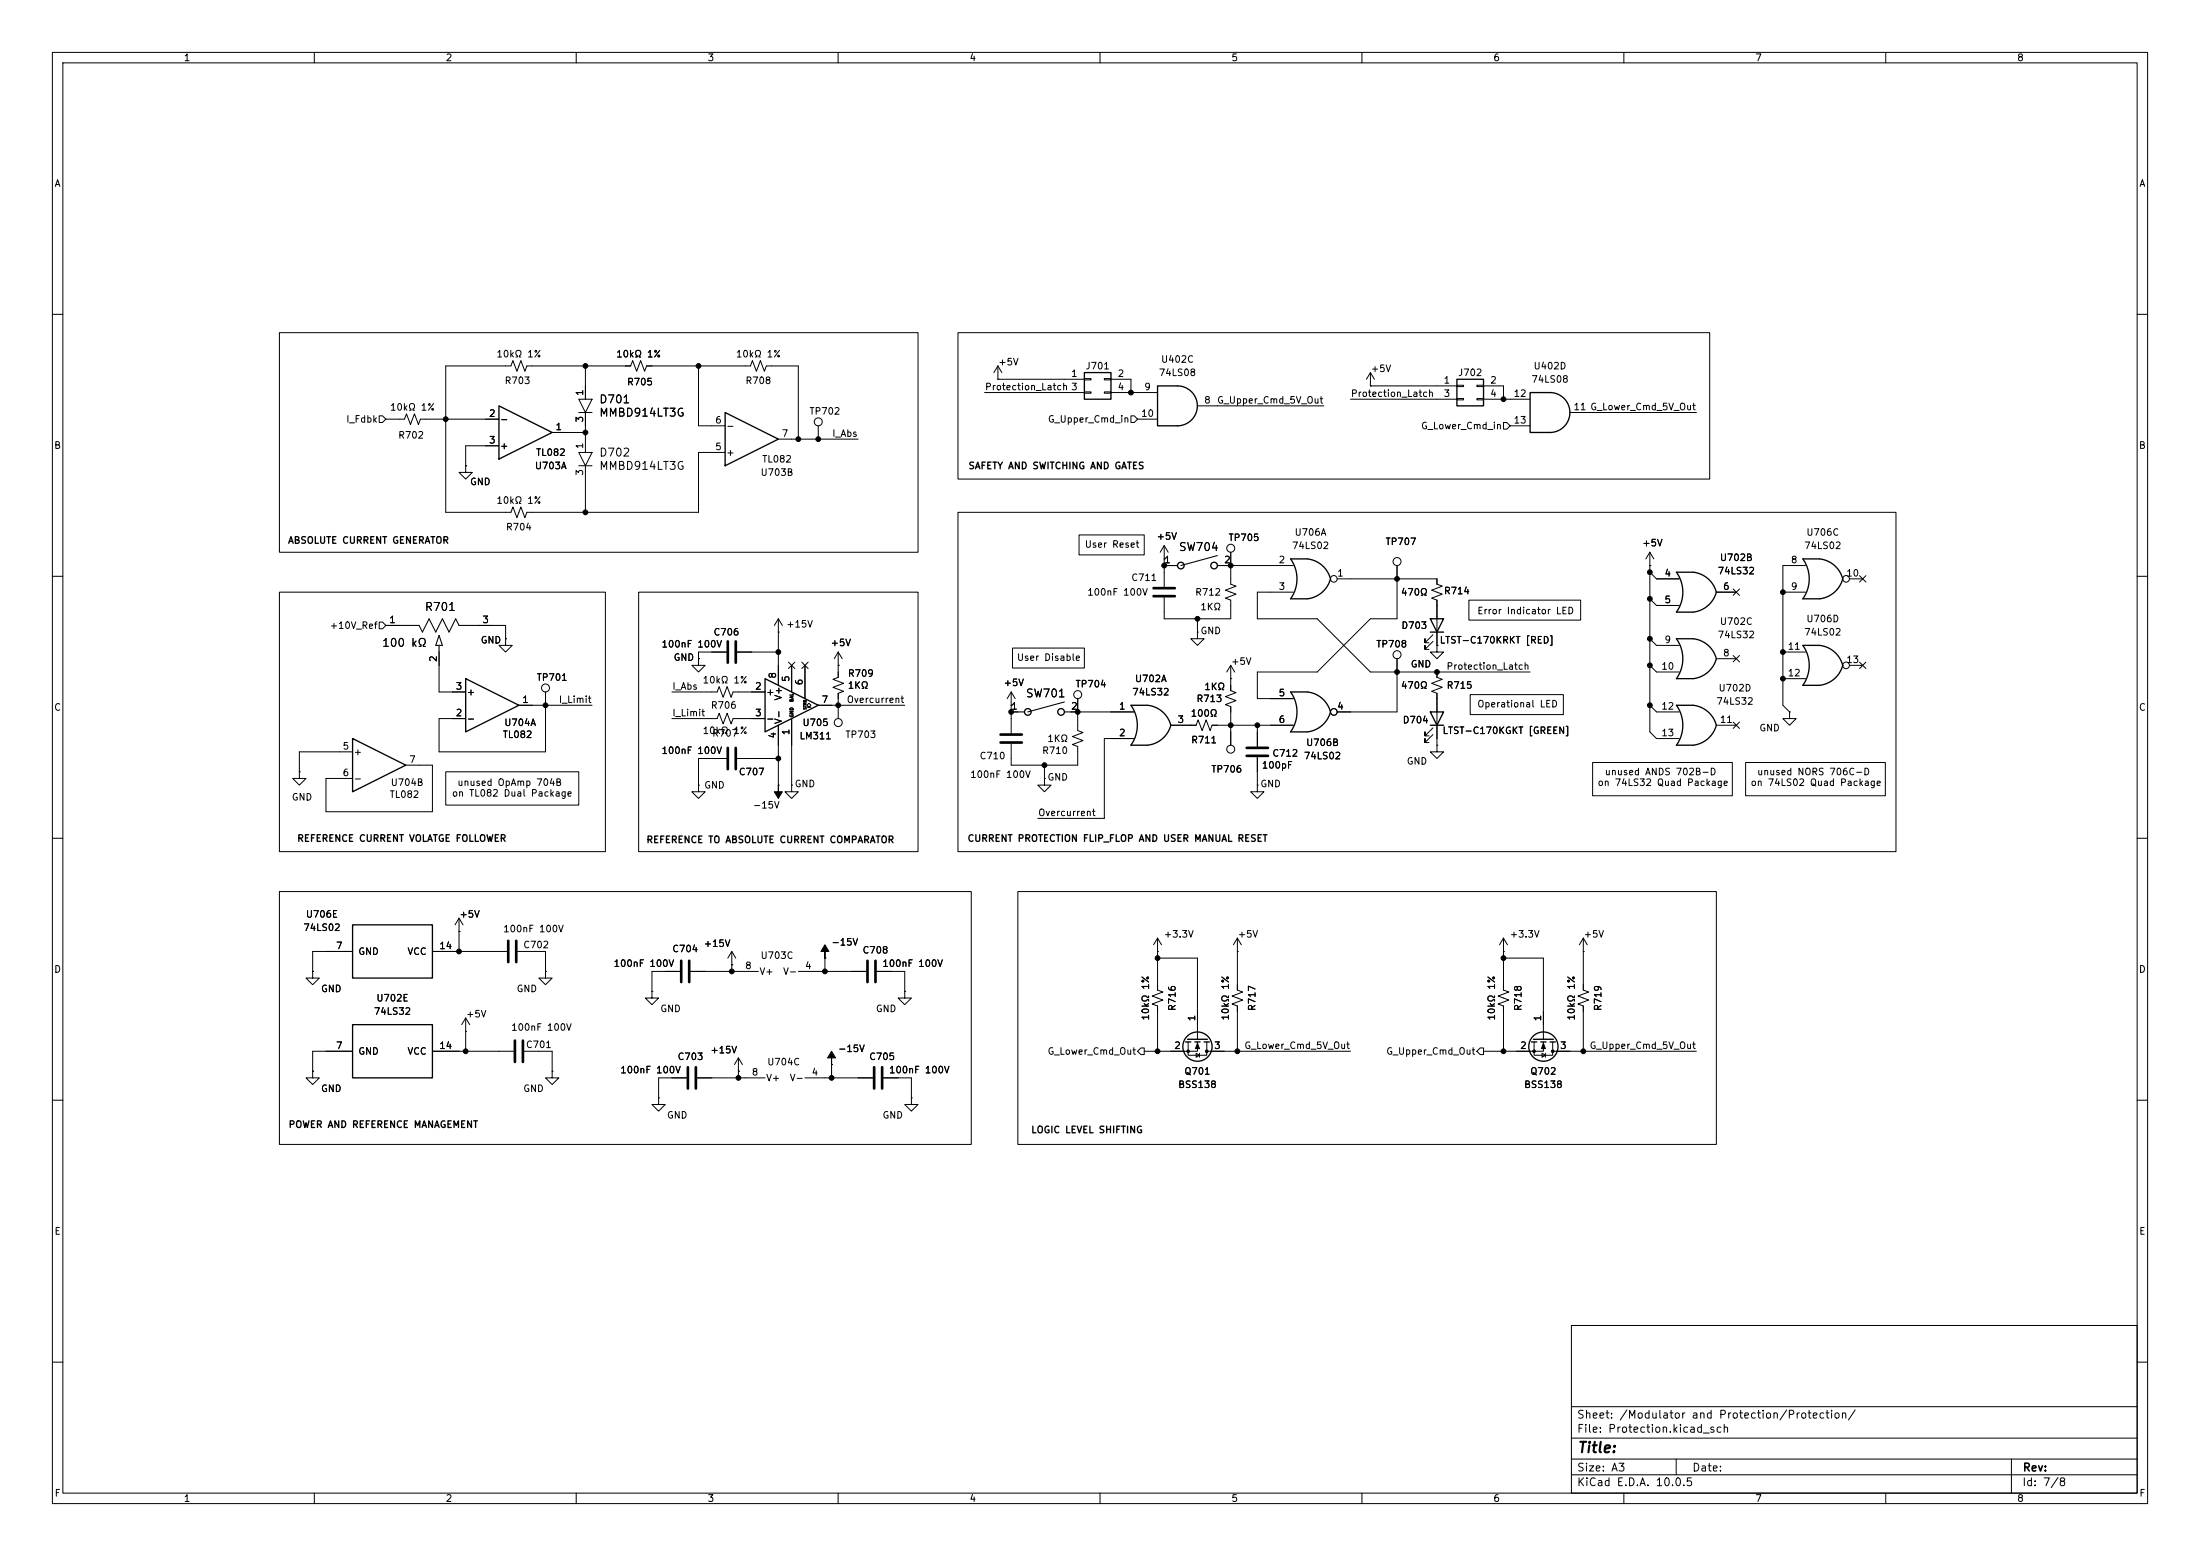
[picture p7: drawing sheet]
<svg xmlns="http://www.w3.org/2000/svg" width="420mm" height="297mm" viewBox="0 0 420 297" stroke-linecap="round" stroke-linejoin="round" font-family="sans-serif">
<g fill="none" stroke="#000" stroke-width=".19">
<path d="M10 10h400v277h-400zM12 12h396v273h-396zM60 10v2M110 10v2M160 10v2M210 10v2M260 10v2M310 10v2M360 10v2M10 60h2M53.3 63.5h122v41.9h-122zM72.4 79.4h.6l.7 .6-.7 .6h-.6z"/>
<path d="M110.5 76.2h2.5l-1.2 2.5zM110.5 78.7h2.5M111.8 69.9v6.3M111.8 78.7v7.7M133.3 69.9v11.4h5.1M182.9 63.5h143.5v27.9h-143.5zM188 74.9h19M190.5 72.4h.1M190.5 69.9l-.8 1.2M190.5 69.9l.8 1.2M190.5 69.9v2.5M190.5 72.4h16.5"/>
<path d="M207 72.3h1.3v.2h-1.3zM207 74.8h1.3v.3h-1.3zM210.8 72.3h1.3v.2h-1.3zM210.8 74.8h1.3v.3h-1.3zM212.1 74.9h8.9M212.1 72.4h3.8v2.5M215.9 79.4h.6l.7 .6-.7 .6h-.6zM228.6 77.5h24.1M257.8 76.2h20.3M261.6 73.7h.1M261.6 73.7h16.5M261.6 71.1l-.7 1.3"/>
<path d="M261.6 71.1l.8 1.3M261.6 71.1v2.6M278.1 73.5h1.3v.3h-1.3zM278.1 76.1h1.3v.2h-1.3zM281.9 73.5h1.3v.3h-1.3zM281.9 76.1h1.3v.2h-1.3zM283.2 76.2h8.9M283.2 73.7h3.8v2.5M299.7 78.7h24.1M408 60h2M73.7 80h3.5l.4-1 .8 2 .7-2 .8 2 .4-1h14.9M88.9 88.9v1.3h1.3l-1.3 1.2-1.3-1.2h1.3"/>
<path d="M88.9 88.9h.1M95.2 85.1h-6.3v3.8M105.4 82.6h6.4M110.5 86.4h2.5l-1.2 2.5zM110.5 88.9h2.5M111.8 88.9v8.9M148.6 83.8h15.2M152.4 83.8v-13.9h-6.1l-.4 1-.7-2.1-.8 2.1-.8-2.1-.3 1.1h-19.9l-.3 1-.8-2.1-.8 2.1-.7-2.1-.4 1.1h-19.8l-.4 1-.8-2.1-.7 2.1-.8-2.1-.4 1.1h-12.4v27.9h12.4l.4-1 .8 2 .7-2 .8 2 .4-1h32.7v-11.4h5.1M156.2 81.3v2.5M182.9 97.8h179v64.8h-179zM217.2 80h3.8M287 80.6h.7l.6 .7-.6 .6h-.7z"/>
<path d="M288.3 81.3h3.8M10 110h2M53.3 113h62.3v49.6h-62.3zM72.4 118.7h.6l.7 .7-.7 .6h-.6zM73.7 119.4h2.5M91.4 119.4h5.1v2.5M121.9 113h53.4v49.6h-53.4zM148.6 118.1l-.8 1.3M148.6 118.1l.8 1.3M148.6 118.1v12.7M206 102.1h12.4v3.8h-12.4zM222.2 106.7h.1"/>
<path d="M222.2 108h1.3M222.2 104.1l-.7 1.3M222.2 104.1l.8 1.3M222.2 104.1v7.9M228.6 118.1v2.6M233.7 108h13.2M234.9 105.4v6.1l1.1 .4-2.1 .7 2.1 .8-2.1 .8 1 .4v3.5h-12.7v-4.1M246.9 113h-6.9v5.1h11.5l10.1 10.2h30.5M255.3 110.5h19v1l1 .4-2 .7 2 .8-2 .8 1 .4v8.6M266.7 108v10.1h-5.1l-10.1 10.2h-11.5v5.1h6.9M280.4 114.6h21.4v3.8h-21.4zM315 108h.1"/>
<path d="M315 109.2l1.2 1.3h4.3M315 114.3l1.2 1.3h4.3M315 105.4v34.3l1.2 1.3h4.3M315 105.4l-.8 1.3M315 105.4l.7 1.3M327.7 113h3.8M330.9 112.4l1.2 1.2M332.1 112.4l-1.2 1.2M340.4 113h4.3M344.7 108h-4.3v26.6l1.2 1.3M353.1 110.5h2.5M355 109.9l1.2 1.2"/>
<path d="M356.2 109.9l-1.2 1.2M408 110h2M83.8 124.5v7.6h5.1M96.5 121.9v1.3h1.3l-1.3 1.3-1.3-1.3h1.3M96.5 121.9h.1M99.1 134.6h13.9M104.1 132.1v11.4h-20.3v-6.3h5.1M128.3 137.2h8.6l.4-1.1 .7 2.1 .8-2.1 .8 2.1 .4-1h6M128.3 132.1h8.6l.4-1 .7 2 .8-2 .8 2 .4-1h6M133.3 125.7v1.3h1.3l-1.3 1.3-1.2-1.3h1.2M133.3 125.7h.1M138.7 124.5h-5.4v1.2"/>
<path d="M140.7 124.5h7.9M148.6 120.7h.1M148.6 138.4v11.5M150.5 126.4l1.2 1.2M151.1 127v5.1M151.1 137.2v12.7M151.7 126.4l-1.2 1.2M153.1 126.4l1.2 1.2M153.7 127v6.4M154.1 135h.3l-.3-.4 .3-.4 .4 .4-.4 .4h.4M154.3 126.4l-1.2 1.2M156.2 134.6h16.5"/>
<path d="M160 124.5v4.8l-1 .4 2 .7-2 .8 2 .8-1 .3v4.9M160 127h.1M160 124.5l-.7 1.2M160 124.5l.8 1.2M193 134.6h.1M193 135.9h1.3M193 132.1l-.7 1.3M193 132.1l.8 1.3M193 132.1v7.9M193.3 123.7h13.7v3.8h-13.7zM204.5 135.9h11.9M205.7 133.4v6l1.1 .4-2.1 .8 2.1 .8-2.1 .7 1 .4v3.6h-12.7v-4.1"/>
<path d="M223.5 138.4h4.8l.4-1 .8 2 .8-2 .7 2 .4-1h15.5M228.6 120.7v1.2h1.3l-1.3 1.3-1.3-1.3h1.3M228.6 120.7h.1M234.9 127v4.8l1.1 .4-2.1 .8 2.1 .7-2.1 .8 1 .4v7.3M234.9 129.5h.1M234.9 127l-.7 1.3M234.9 127l.8 1.3M240 138.4v4.1M266.7 125.7v10.2h-11.4M273.6 138.9l-1.6 1.6v-.8v.8h.8M273.6 122.4l-1.6 1.6v-.8v.8h.8M273.6 121.2l-1.6 1.5v-.8v.8h.8"/>
<path d="M274.3 128.3v1l1 .4-2 .7 2 .8-2 .8 1 .3v9.9M274.3 123.2v1.3h1.3l-1.3 1.2-1.3-1.2h1.3M274.3 123.2h.1M280.7 132.6h17.7v3.8h-17.7zM315 134.6l1.2 1.3h4.3M315 121.9l1.2 1.3h4.3M315 127l1.2 1.3h4.3M327.7 138.4h3.8M327.7 125.7h3.8M330.9 125.1l1.2 1.2M330.9 137.8l1.2 1.2M332.1 137.8l-1.2 1.2"/>
<path d="M332.1 125.1l-1.2 1.2M340.4 124.5h4.3M340.4 129.5h4.3M341.6 135.9v1.3h1.3l-1.3 1.2-1.2-1.2h1.2M341.6 135.9h.1M353.1 127h2.5M355 126.4l1.2 1.2M356.2 126.4l-1.2 1.2M10 160h2M57.1 147.3v1.3h1.3l-1.3 1.3-1.2-1.3h1.2M57.1 147.3h.1M67.3 143.5h-10.2v3.8"/>
<path d="M77.5 146.1h5v8.8h-20.3v-6.3h5.1M85.1 147.3h25.4v6.4h-25.4zM133.3 149.9v1.2h1.3l-1.3 1.3-1.2-1.3h1.2M133.3 149.9h.1M138.7 144.8h-5.4v5.1M140.7 144.8h7.9M148.6 149.9h.1M151.1 149.9v1.2h1.3l-1.3 1.3-1.2-1.3h1.2M151.1 149.9h.1M199.4 148.6v1.3h1.3l-1.3 1.2-1.3-1.2h1.3M199.4 148.6h.1M199.4 146.1v2.5"/>
<path d="M216.4 141h-5.6v15.2h-12.7M240 149.9v1.2h1.3l-1.3 1.3-1.2-1.3h1.2M240 149.9h.1M240 144.5v5.4M273.6 140.2l-1.6 1.5v-.7v.7h.8M274.3 142.2v1.3h1.3l-1.3 1.3-1.3-1.3h1.3M274.3 142.2h.1M304 145.5h26.7v6.4h-26.7zM333.2 145.5h26.7v6.4h-26.7zM408 160h2M53.3 170.2h132.1v48.2h-132.1zM87.6 177.8h.1"/>
<path d="M87.6 175.3l-.7 1.2M87.6 175.3l.8 1.2M87.6 175.3v6.3M194.3 170.2h133.4v48.2h-133.4zM221 179.1v9.9l1 .4-2 .7 2 .8-2 .7 1 .4v8.7M221 179.1l-.8 1.2M221 179.1l.7 1.2M236.2 179.1v9.9l1 .4-2 .7 2 .8-2 .7 1 .4v8.7M236.2 179.1l-.7 1.2M236.2 179.1l.8 1.2M287 179.1v9.9l1 .4-2 .7 2 .8-2 .7 1 .4v8.7M287 179.1l-.7 1.2"/>
<path d="M287 179.1l.8 1.2M302.3 179.1v9.9l1 .4-2.1 .7 2.1 .8-2.1 .7 1.1 .4v8.7M302.3 179.1l-.8 1.2M302.3 179.1l.7 1.2M59.7 185.4v1.3h1.3l-1.3 1.3-1.3-1.3h1.3M59.7 185.4h.1M67.3 181.6h-7.6v3.8M82.5 181.6h14.3M88.9 196.9h.1M88.9 194.3l-.8 1.3M88.9 194.3l.8 1.3M88.9 194.3v6.4"/>
<path d="M98.8 181.6h5.3v3.8M104.1 185.4v1.3h-1.2l1.2 1.3 1.3-1.3h-1.3M104.1 185.4h.1M124.5 189.2v1.3h1.2l-1.2 1.3-1.3-1.3h1.3M124.5 189.2h.1M129.8 185.4h-5.3v3.8M131.8 185.4h13M139.7 184.2h.1M139.7 181.6l-.8 1.3M139.7 181.6l.8 1.3M139.7 181.6v3.8M152.4 185.4h13"/>
<path d="M157.5 182.9h.1M157.5 182.9v2.5M167.4 185.4h5.3v3.8M172.7 189.2v1.3h-1.3l1.3 1.3 1.3-1.3h-1.3M172.7 189.2h.1M221 181.6h.1M221 182.9h7.6v15.5M226.8 198.9v2.5h3.6v-2.5M228.6 198.9v1.8h-10.2M236.2 181.6h.1M287 181.6h.1M287 182.9h7.6v15.5"/>
<path d="M292.9 198.9v2.5h3.5v-2.5M294.6 198.9v1.8h-11.4M302.3 181.6h.1M10 210h2M59.7 204.5v1.2h1.3l-1.3 1.3-1.3-1.3h1.3M59.7 204.5h.1M67.3 200.7h-7.6v3.8M82.5 200.7h15.5M100.1 200.7h5.3v3.8M105.4 204.5v1.2h-1.3l1.3 1.3 1.3-1.3h-1.3M105.4 204.5h.1M125.7 209.6v1.2h1.3l-1.3 1.3-1.2-1.3h1.2"/>
<path d="M125.7 209.6h.1M131.1 205.7h-5.4v3.9M133.1 205.7h12.9M141 204.5h.1M141 201.9l-.8 1.3M141 201.9l.7 1.3M141 201.9v3.8M153.7 205.7h12.9M158.7 203.2h.1M158.7 203.2v2.5M168.7 205.7h5.3v3.9M174 209.6v1.2h-1.3l1.3 1.3 1.3-1.3h-1.3"/>
<path d="M174 209.6h.1M217.8 200h.6v1.3h-.6l-.6-.6zM228.3 201l.7 .4-.7 .4zM229 201v.8M230.4 200.7h27.4M282.6 200h.6v1.3h-.6l-.7-.6zM294.4 201l.6 .4-.6 .4zM295 201v.8M296.4 200.7h27.4M408 210h2M300 253h108v32h-108zM10 260h2"/>
<path d="M300 278.5h108M300 274.5h108M300 268.5h108M320 278.5v3M384 278.5v6.5M408 260h2M60 285v2M110 285v2M160 285v2M210 285v2M260 285v2M300 281.5h108"/>
<path d="M310 285v2M360 285v2"/>
<circle cx="156.2" cy="80.5" r=".76"/>
<circle cx="234.9" cy="104.6" r=".76"/>
<circle cx="254.6" cy="110.5" r=".63"/>
<circle cx="266.7" cy="107.2" r=".76"/>
<circle cx="352.4" cy="110.5" r=".63"/>
<circle cx="104.1" cy="131.3" r=".76"/>
<circle cx="160" cy="137.9" r=".76"/>
<circle cx="205.7" cy="132.6" r=".76"/>
<circle cx="254.6" cy="135.9" r=".63"/>
<circle cx="266.7" cy="125" r=".76"/>
<circle cx="352.4" cy="127" r=".63"/>
<circle cx="234.9" cy="143" r=".76"/>
</g>
<g fill="none" stroke="#000" stroke-width=".25">
<path d="M95.2 77.5l10.2 5.1-10.2 5zM138.4 78.7l10.2 5.1-10.2 5.1zM207 71.1h5.1v5.1h-5.1zM221 73.7h3.8a3.8 3.8 0 0 1 3.8 3.8 3.8 3.8 0 0 1-3.8 3.8h-3.8zM278.1 72.4h5.1v5.1h-5.1zM292.1 74.9h3.8a3.8 3.8 0 0 1 3.8 3.8 3.8 3.8 0 0 1-3.8 3.9h-3.8zM246.4 106.7h3.2a5.1 5.1 0 0 1 4.4 3.8 5.2 5.2 0 0 1-4.4 3.8h-3.2a6.6 6.6 0 0 0 0-7.6zM273 118.1h2.6l-1.3 2.6zM323.2 109.2h-3.2a6.6 6.6 0 0 1 0 7.6h3.2M323.2 109.2a5.2 5.2 0 0 1 4.5 3.8 5.2 5.2 0 0 1-4.5 3.8M344.2 106.7h3.1a5.1 5.1 0 0 1 4.5 3.8 5.2 5.2 0 0 1-4.4 3.8h-3.2a6.6 6.6 0 0 0 0-7.6zM88.9 129.5l10.2 5.1-10.2 5.1z"/>
<path d="M146 129.5l10.2 5.1-10.2 5.1zM219.1 134.6h-3.2a6.6 6.6 0 0 1 0 7.6h3.2M219.1 134.6a5.2 5.2 0 0 1 4.4 3.8 5.2 5.2 0 0 1-4.4 3.8M246.4 132.1h3.2a5.1 5.1 0 0 1 4.4 3.8 5.2 5.2 0 0 1-4.4 3.8h-3.2a6.6 6.6 0 0 0 0-7.6zM273 135.9h2.6l-1.3 2.5zM273 138.4h2.6M273 120.7h2.6M323.2 121.9h-3.2a6.6 6.6 0 0 1 0 7.6h3.2M323.2 134.6h-3.2a6.6 6.6 0 0 1 0 7.6h3.2M323.2 121.9a5.2 5.2 0 0 1 4.5 3.8 5.2 5.2 0 0 1-4.5 3.8M323.2 134.6a5.2 5.2 0 0 1 4.5 3.8 5.2 5.2 0 0 1-4.5 3.8M344.2 123.2h3.1a5.1 5.1 0 0 1 4.5 3.8 5.2 5.2 0 0 1-4.4 3.8h-3.2a6.6 6.6 0 0 0 0-7.6z"/>
<path d="M67.3 141l10.2 5.1-10.2 5zM67.3 176.5h15.2v10.2h-15.2zM67.3 195.6h15.2v10.1h-15.2zM226.3 198.9h1M226.7 198.4h3.8M228.1 198.9h1M229.9 198.9h1M292.4 198.9h1M292.7 198.4h3.8M294.1 198.9h1M295.9 198.9h1"/>
<circle cx="225.4" cy="107.9" r=".63"/>
<circle cx="231.8" cy="107.9" r=".63"/>
<circle cx="196.2" cy="135.9" r=".63"/>
<circle cx="202.6" cy="135.9" r=".63"/>
<circle cx="228.6" cy="199.8" r="2.79"/>
<circle cx="294.6" cy="199.8" r="2.79"/>
</g>
<g fill="none" stroke="#000" stroke-width=".51">
<path d="M220.2 112.3h4.1M220.2 113.8h4.1M138.9 122.4v4.1M140.5 122.4v4.1M138.9 142.7v4.1M140.5 142.7v4.1M191 140.2h4.1M191 141.7h4.1M238 144.3h4.1M238 142.7h4.1M97 179.6v4M98.6 179.6v4"/>
<path d="M98.3 198.6v4.1M99.8 198.6v4.1M130 183.4v4.1M131.6 183.4v4.1M165.6 183.4v4.1M167.1 183.4v4.1M131.3 203.7v4.1M132.8 203.7v4.1M166.9 203.7v4.1M168.4 203.7v4.1"/>
</g>
<path d="M76.2 119.4h3.8l.6 1.3 1.3-2.6 1.3 2.6 1.3-2.6 1.2 2.6 1.3-2.6 .6 1.3h3.8M223.5 108h1.3M232.4 108h1.3M232.4 106l-7 2M83.8 121.3l.7 1.9h-1.3zM83.8 123.2v1.3M194.3 135.9h1.3M203.2 135.9h1.3M203.2 134l-7 1.9" fill="none" stroke="#000" stroke-width=".2"/>
<g fill="#000" stroke="#000" stroke-width=".19">
<path d="M148.6 149.9v1.2h.8l-.8 1.3-.8-1.3h.8zM157.5 180.3l.7 1.3h-.7v1.3v-1.3h-.8zM228.6 199.1l.4 1.1h-.8zM294.6 199.1l.4 1.1h-.7zM158.7 200.7l.8 1.2h-.8v1.3v-1.3h-.7z"/>
<circle cx="111.8" cy="69.9" r=".46"/>
<circle cx="133.3" cy="69.9" r=".46"/>
<circle cx="215.9" cy="74.9" r=".46"/>
<circle cx="287" cy="76.2" r=".46"/>
<circle cx="85.1" cy="80" r=".46"/>
<circle cx="111.8" cy="82.6" r=".46"/>
<circle cx="111.8" cy="97.8" r=".46"/>
<circle cx="152.4" cy="83.8" r=".46"/>
<circle cx="156.2" cy="83.8" r=".46"/>
<circle cx="222.2" cy="108" r=".46"/>
<circle cx="228.6" cy="118.1" r=".46"/>
<circle cx="234.9" cy="108" r=".46"/>
<circle cx="266.7" cy="110.5" r=".46"/>
<circle cx="315" cy="114.3" r=".46"/>
<circle cx="315" cy="109.2" r=".46"/>
<circle cx="340.4" cy="113" r=".46"/>
<circle cx="104.1" cy="134.6" r=".46"/>
<circle cx="148.6" cy="124.5" r=".46"/>
<circle cx="160" cy="134.6" r=".46"/>
<circle cx="193" cy="135.9" r=".46"/>
<circle cx="205.7" cy="135.9" r=".46"/>
<circle cx="234.9" cy="138.4" r=".46"/>
<circle cx="240" cy="138.4" r=".46"/>
<circle cx="266.7" cy="128.3" r=".46"/>
<circle cx="274.3" cy="128.3" r=".46"/>
<circle cx="315" cy="127" r=".46"/>
<circle cx="315" cy="121.9" r=".46"/>
<circle cx="315" cy="134.6" r=".46"/>
<circle cx="340.4" cy="124.5" r=".46"/>
<circle cx="340.4" cy="129.5" r=".46"/>
<circle cx="148.6" cy="144.8" r=".46"/>
<circle cx="199.4" cy="146.1" r=".46"/>
<circle cx="87.6" cy="181.6" r=".46"/>
<circle cx="139.7" cy="185.4" r=".46"/>
<circle cx="157.5" cy="185.4" r=".46"/>
<circle cx="221" cy="182.9" r=".46"/>
<circle cx="287" cy="182.9" r=".46"/>
<circle cx="88.9" cy="200.7" r=".46"/>
<circle cx="141" cy="205.7" r=".46"/>
<circle cx="158.7" cy="205.7" r=".46"/>
<circle cx="221" cy="200.7" r=".46"/>
<circle cx="226.8" cy="200.7" r=".25"/>
<circle cx="230.4" cy="200.7" r=".25"/>
<circle cx="236.2" cy="200.7" r=".46"/>
<circle cx="287" cy="200.7" r=".46"/>
<circle cx="292.9" cy="200.7" r=".25"/>
<circle cx="296.4" cy="200.7" r=".25"/>
<circle cx="302.3" cy="200.7" r=".46"/>
</g>
<text font-size="2" x="301" y="277.8">Title:</text>
<g font-size="1.5">
<text x="114.3" y="77.4">D701</text>
<text x="114.3" y="79.9">MMBD914LT3G</text>
<text x="114.3" y="87.5">D702</text>
<text x="114.3" y="90.1">MMBD914LT3G</text>
<text x="224.9" y="105.6">SW704</text>
<text x="81" y="117">R701</text>
<text x="72.8" y="123.8">100 kΩ</text>
<text x="195.7" y="133.5">SW701</text>
<text x="300.9" y="273.8">File: Protection.kicad_sch</text>
<text x="300.9" y="271.1">Sheet: /Modulator and Protection/Protection/</text>
<text x="300.9" y="281.2">Size: A3</text>
<text x="322.9" y="281.2">Date:</text>
<text x="386" y="281.2">Rev:</text>
<text x="300.9" y="284">KiCad E.D.A. 10.0.5</text>
<text x="385.9" y="284">Id: 7/8</text>
</g>
<g font-size="1.3">
<text x="35" y="12">1</text>
<text x="85" y="12">2</text>
<text x="135" y="12">3</text>
<text x="185" y="12">4</text>
<text x="235" y="12">5</text>
<text x="285" y="12">6</text>
<text x="335" y="12">7</text>
<text x="385" y="12">8</text>
<text x="10.3" y="36">A</text>
<text x="408.3" y="36">A</text>
<text x="94.7" y="68.5">10kΩ 1%</text>
<text x="117.5" y="68.5">10kΩ 1%</text>
<text x="140.4" y="68.5">10kΩ 1%</text>
<text x="190.5" y="70.1">+5V</text>
<text x="207.1" y="70.8">J701</text>
<text x="221.5" y="69.5">U402C</text>
<text x="261.6" y="71.3">+5V</text>
<text x="292.7" y="70.8">U402D</text>
<text x="96.2" y="73.6">R703</text>
<text x="111.6" y="75.7" transform="rotate(-90 111.6 75.7)">1</text>
<text x="119.6" y="73.9">R705</text>
<text x="142.2" y="73.6">R708</text>
<text x="187.9" y="74.8">Protection_Latch 3</text>
<text x="204.4" y="72.3">1</text>
<text x="213.3" y="72.3">2</text>
<text x="213.3" y="74.8">4</text>
<text x="218.3" y="74.8">9</text>
<text x="221.1" y="72.1">74LS08</text>
<text x="229.8" y="77.3">8</text>
<text x="232.2" y="77.3">G_Upper_Cmd_5V_Out</text>
<text x="257.8" y="76.1">Protection_Latch</text>
<text x="275.5" y="73.5">1</text>
<text x="275.5" y="76.1">3</text>
<text x="278.2" y="72.1">J702</text>
<text x="284.4" y="73.5">2</text>
<text x="284.4" y="76.1">4</text>
<text x="288.9" y="76.1">12</text>
<text x="292.2" y="73.4">74LS08</text>
<text x="66" y="81">I_Fdbk</text>
<text x="74.3" y="78.7">10kΩ 1%</text>
<text x="93.2" y="79.9">2</text>
<text x="95.4" y="81">-</text>
<text x="105.9" y="82.4">1</text>
<text x="111.6" y="80.7" transform="rotate(-90 111.6 80.7)">3</text>
<text x="136.4" y="81.1">6</text>
<text x="138.5" y="82.2">-</text>
<text x="149.1" y="83.7">7</text>
<text x="154.4" y="79.4">TP702</text>
<text x="158.8" y="83.7">I_Abs</text>
<text x="199.9" y="81">G_Upper_Cmd_in</text>
<text x="217.7" y="79.9">10</text>
<text x="271.2" y="82.2">G_Lower_Cmd_in</text>
<text x="288.9" y="81.1">13</text>
<text x="300.3" y="78.6">11 G_Lower_Cmd_5V_Out</text>
<text x="10.2" y="86">B</text>
<text x="75.9" y="84">R702</text>
<text x="93.2" y="85">3</text>
<text x="95.4" y="86.1">+</text>
<text x="102" y="89.9">U703A</text>
<text x="102.2" y="87.3">TL082</text>
<text x="111.6" y="85.8" transform="rotate(-90 111.6 85.8)">1</text>
<text x="136.4" y="86.2">5</text>
<text x="138.5" y="87.3">+</text>
<text x="145.4" y="88.6">TL082</text>
<text x="184.8" y="89.9">SAFETY AND SWITCHING AND GATES</text>
<text x="408.2" y="86">B</text>
<text x="89.6" y="92.9">GND</text>
<text x="111.6" y="90.9" transform="rotate(-90 111.6 90.9)">3</text>
<text x="145.1" y="91.1">U703B</text>
<text x="94.7" y="96.5">10kΩ 1%</text>
<text x="96.5" y="101.5">R704</text>
<text x="54.9" y="104.1">ABSOLUTE CURRENT GENERATOR</text>
<text x="207" y="104.9">User Reset</text>
<text x="220.7" y="103.3">+5V</text>
<text x="222.2" y="107.8">1</text>
<text x="233.6" y="107.8">2</text>
<text x="234.4" y="103.6">TP705</text>
<text x="244" y="107.8">2</text>
<text x="246.5" y="105.1">74LS02</text>
<text x="247" y="102.6">U706A</text>
<text x="264.4" y="104.3">TP707</text>
<text x="313.4" y="104.6">+5V</text>
<text x="328.2" y="107.4">U702B</text>
<text x="341.8" y="107.8">8</text>
<text x="344.3" y="105.1">74LS02</text>
<text x="344.7" y="102.6">U706C</text>
<text x="207.5" y="114">100nF 100V</text>
<text x="215.9" y="111.2">C711</text>
<text x="228.1" y="114">R712</text>
<text x="244" y="112.9">3</text>
<text x="255.2" y="110.4">1</text>
<text x="267.3" y="114">470Ω</text>
<text x="275.6" y="113.7">R714</text>
<text x="317.7" y="110.4">4</text>
<text x="327.8" y="109.9">74LS32</text>
<text x="328.8" y="112.9">6</text>
<text x="341.8" y="112.9">9</text>
<text x="352.4" y="110.4">10</text>
<text x="74.2" y="119.2">1</text>
<text x="92" y="119.2">3</text>
<text x="229" y="116.8">1KΩ</text>
<text x="281.9" y="117.6">Error Indicator LED</text>
<text x="317.7" y="115.4">5</text>
<text x="328.2" y="119.6">U702C</text>
<text x="344.7" y="119.1">U706D</text>
<text x="62.8" y="120.3">+10V_Ref</text>
<text x="91.7" y="123.1">GND</text>
<text x="126.2" y="123.9">100nF 100V</text>
<text x="136.1" y="121.6">C706</text>
<text x="150" y="120.1">+15V</text>
<text x="158.5" y="123.6">+5V</text>
<text x="229.1" y="121.4">GND</text>
<text x="262.6" y="123.9">TP708</text>
<text x="267.4" y="120.3">D703</text>
<text x="274.7" y="123.1">LTST-C170KRKT [RED]</text>
<text x="317.7" y="123.1">9</text>
<text x="327.8" y="122.1">74LS32</text>
<text x="328.8" y="125.6">8</text>
<text x="341.2" y="124.3">11</text>
<text x="344.3" y="121.6">74LS02</text>
<text x="83.7" y="126.5" transform="rotate(-90 83.7 126.5)">2</text>
<text x="86.9" y="131.9">3</text>
<text x="102.3" y="130.2">TP701</text>
<text x="128.2" y="132">I_Abs</text>
<text x="128.5" y="126.4">GND</text>
<text x="134" y="130.8">10kΩ 1%</text>
<text x="144" y="131.9">2</text>
<text x="148.5" y="129.6" transform="rotate(-90 148.5 129.6)">8</text>
<text x="151" y="130.3" transform="rotate(-90 151 130.3)">5</text>
<text x="153.5" y="130.9" transform="rotate(-90 153.5 130.9)">6</text>
<text x="161.7" y="131.8">1KΩ</text>
<text x="161.8" y="129.5">R709</text>
<text x="191.5" y="131.3">+5V</text>
<text x="194" y="126.4">User Disable</text>
<text x="205.2" y="131.5">TP704</text>
<text x="216.6" y="130.5">U702A</text>
<text x="234.9" y="127.2">+5V</text>
<text x="267.3" y="131.8">470Ω</text>
<text x="269.2" y="127.7">GND</text>
<text x="276" y="128.1">Protection_Latch</text>
<text x="276.1" y="131.8">R715</text>
<text x="317.1" y="128.1">10</text>
<text x="341.2" y="129.4">12</text>
<text x="352.4" y="126.9">13</text>
<text x="10.2" y="136">C</text>
<text x="86.9" y="137">2</text>
<text x="89" y="133">+</text>
<text x="99.6" y="134.5">1</text>
<text x="106.6" y="134.5">I_Limit</text>
<text x="128.2" y="137">I_Limit</text>
<text x="135.6" y="135.6">R706</text>
<text x="144" y="137">3</text>
<text x="146.2" y="133">+</text>
<text x="149.6" y="133.8" transform="rotate(-90 149.6 133.8)">V+</text>
<text x="156.7" y="134.5">7</text>
<text x="161.5" y="134.5">Overcurrent</text>
<text x="192.9" y="135.8">1</text>
<text x="204.4" y="135.8">2</text>
<text x="213.5" y="135.8">1</text>
<text x="216" y="133">74LS32</text>
<text x="227.2" y="137.1">100Ω</text>
<text x="228.3" y="134.3">R713</text>
<text x="229.8" y="132">1KΩ</text>
<text x="244" y="133.2">5</text>
<text x="255.2" y="135.8">4</text>
<text x="281.9" y="135.3">Operational LED</text>
<text x="317.1" y="135.8">12</text>
<text x="327.6" y="134.8">74LS32</text>
<text x="328" y="132.3">U702D</text>
<text x="408.2" y="136">C</text>
<text x="65.3" y="143.4">5</text>
<text x="89" y="138.1">-</text>
<text x="95.9" y="141.2">TL082</text>
<text x="96.2" y="138.9">U704A</text>
<text x="134" y="140.4">10kΩ 1%</text>
<text x="135.9" y="140.9">R707</text>
<text x="146.2" y="138.1">-</text>
<text x="148.5" y="141.1" transform="rotate(-90 148.5 141.1)">4</text>
<text x="149.6" y="138.3" transform="rotate(-90 149.6 138.3)">V-</text>
<text x="151" y="140.4" transform="rotate(-90 151 140.4)">1</text>
<text x="152.5" y="141.4">LM311</text>
<text x="153.1" y="138.9">U705</text>
<text x="161.3" y="141.2">TP703</text>
<text x="199.8" y="141.9">1KΩ</text>
<text x="213.5" y="140.8">2</text>
<text x="224.7" y="138.3">3</text>
<text x="227.3" y="142.2">R711</text>
<text x="244" y="138.3">6</text>
<text x="249.2" y="142.7">U706B</text>
<text x="267.7" y="138.4">D704</text>
<text x="275.3" y="140.4">LTST-C170KGKT [GREEN]</text>
<text x="317.1" y="140.8">13</text>
<text x="328.2" y="138.3">11</text>
<text x="335.8" y="139.9">GND</text>
<text x="65.3" y="148.5">6</text>
<text x="67.4" y="144.5">+</text>
<text x="67.4" y="149.6">-</text>
<text x="78" y="145.9">7</text>
<text x="126.2" y="144.2">100nF 100V</text>
<text x="140.9" y="148.3">C707</text>
<text x="185.1" y="148.8">100nF 100V</text>
<text x="186.9" y="145.2">C710</text>
<text x="198.8" y="144.2">R710</text>
<text x="199.9" y="149.3">GND</text>
<text x="231.1" y="147.8">TP706</text>
<text x="240.8" y="147">100pF</text>
<text x="242.8" y="144.7">C712</text>
<text x="248.8" y="145.2">74LS02</text>
<text x="268.4" y="146.3">GND</text>
<text x="306.2" y="148.3">unused ANDS 702B-D</text>
<text x="335.3" y="148.3">unused NORS 706C-D</text>
<text x="55.6" y="153.1">GND</text>
<text x="74.3" y="152.6">TL082</text>
<text x="74.5" y="150.3">U704B</text>
<text x="86.2" y="152.4">on TL082 Dual Package</text>
<text x="87.2" y="150.3">unused OpAmp 704B</text>
<text x="134.3" y="150.8">GND</text>
<text x="143.6" y="154.6">-15V</text>
<text x="151.6" y="150.6">GND</text>
<text x="240.5" y="150.6">GND</text>
<text x="304.9" y="150.3">on 74LS32 Quad Package</text>
<text x="334.1" y="150.3">on 74LS02 Quad Package</text>
<text x="56.6" y="161">REFERENCE CURRENT VOLATGE FOLLOWER</text>
<text x="123.3" y="161.2">REFERENCE TO ABSOLUTE CURRENT COMPARATOR</text>
<text x="184.6" y="161">CURRENT PROTECTION FLIP_FLOP AND USER MANUAL RESET</text>
<text x="198.1" y="156.1">Overcurrent</text>
<text x="57.8" y="178">74LS02</text>
<text x="58.3" y="175.5">U706E</text>
<text x="87.6" y="175.5">+5V</text>
<text x="96" y="178.3">100nF 100V</text>
<text x="222.1" y="179.3">+3.3V</text>
<text x="236.2" y="179.3">+5V</text>
<text x="288.1" y="179.3">+3.3V</text>
<text x="302.2" y="179.3">+5V</text>
<text x="10.2" y="186">D</text>
<text x="64" y="181.5">7</text>
<text x="68.3" y="182.6">GND</text>
<text x="77.7" y="182.6">VCC</text>
<text x="83.8" y="181.5">14</text>
<text x="99.8" y="181.3">C702</text>
<text x="117" y="184.9">100nF 100V</text>
<text x="128.2" y="182.1">C704</text>
<text x="134.2" y="181">+15V</text>
<text x="142.1" y="185.3">8</text>
<text x="145.1" y="183.3">U703C</text>
<text x="153.6" y="185.3">4</text>
<text x="158.6" y="180.8">-15V</text>
<text x="164.6" y="182.3">C708</text>
<text x="168.3" y="184.9">100nF 100V</text>
<text x="408.2" y="186">D</text>
<text x="61.2" y="189.7">GND</text>
<text x="71.7" y="191.5">U702E</text>
<text x="98.5" y="189.7">GND</text>
<text x="144.9" y="186.4">V+</text>
<text x="149.4" y="186.4">V-</text>
<text x="71.3" y="194">74LS32</text>
<text x="88.9" y="194.5">+5V</text>
<text x="97.5" y="197.1">100nF 100V</text>
<text x="126" y="193.5">GND</text>
<text x="167.1" y="193.5">GND</text>
<text x="219.7" y="194.9" transform="rotate(-90 219.7 194.9)">10kΩ 1%</text>
<text x="224.7" y="193.1" transform="rotate(-90 224.7 193.1)">R716</text>
<text x="228.5" y="195" transform="rotate(-90 228.5 195)">1</text>
<text x="234.9" y="194.9" transform="rotate(-90 234.9 194.9)">10kΩ 1%</text>
<text x="240" y="193.1" transform="rotate(-90 240 193.1)">R717</text>
<text x="285.7" y="194.9" transform="rotate(-90 285.7 194.9)">10kΩ 1%</text>
<text x="290.8" y="193.1" transform="rotate(-90 290.8 193.1)">R718</text>
<text x="294.5" y="195" transform="rotate(-90 294.5 195)">1</text>
<text x="300.9" y="194.9" transform="rotate(-90 300.9 194.9)">10kΩ 1%</text>
<text x="306" y="193.1" transform="rotate(-90 306 193.1)">R719</text>
<text x="64" y="200.5">7</text>
<text x="68.3" y="201.6">GND</text>
<text x="77.7" y="201.6">VCC</text>
<text x="83.8" y="200.5">14</text>
<text x="100.3" y="200.4">C701</text>
<text x="129.2" y="202.6">C703</text>
<text x="135.5" y="201.4">+15V</text>
<text x="146.4" y="203.7">U704C</text>
<text x="159.9" y="201.1">-15V</text>
<text x="165.8" y="202.6">C705</text>
<text x="199.9" y="201.6">G_Lower_Cmd_Out</text>
<text x="224.1" y="200.5">2</text>
<text x="231.7" y="200.5">3</text>
<text x="237.4" y="200.5">G_Lower_Cmd_5V_Out</text>
<text x="264.5" y="201.6">G_Upper_Cmd_Out</text>
<text x="290.1" y="200.5">2</text>
<text x="297.7" y="200.5">3</text>
<text x="303.4" y="200.5">G_Upper_Cmd_5V_Out</text>
<text x="61.2" y="208.7">GND</text>
<text x="99.8" y="208.7">GND</text>
<text x="118.3" y="205.2">100nF 100V</text>
<text x="143.4" y="205.6">8</text>
<text x="146.2" y="206.7">V+</text>
<text x="150.7" y="206.7">V-</text>
<text x="154.8" y="205.6">4</text>
<text x="169.6" y="205.2">100nF 100V</text>
<text x="224.8" y="208">BSS138</text>
<text x="226" y="205.4">Q701</text>
<text x="290.9" y="208">BSS138</text>
<text x="292" y="205.4">Q702</text>
<text x="55" y="215.6">POWER AND REFERENCE MANAGEMENT</text>
<text x="127.2" y="213.8">GND</text>
<text x="168.4" y="213.8">GND</text>
<text x="196.7" y="216.6">LOGIC LEVEL SHIFTING</text>
<text x="10.3" y="236">E</text>
<text x="408.3" y="236">E</text>
<text x="10.3" y="286">F</text>
<text x="35" y="287">1</text>
<text x="85" y="287">2</text>
<text x="135" y="287">3</text>
<text x="185" y="287">4</text>
<text x="235" y="287">5</text>
<text x="285" y="287">6</text>
<text x="335" y="287">7</text>
<text x="385" y="287">8</text>
<text x="408.3" y="286">F</text>
</g>
<g font-size=".6">
<text x="151.6" y="137" transform="rotate(-90 151.6 137)">GND</text>
<text x="151.6" y="134.1" transform="rotate(-90 151.6 134.1)">BAL</text>
</g>
<text font-size=".5" x="154.1" y="135.5" transform="rotate(-90 154.1 135.5)">STRB</text>
</svg>
